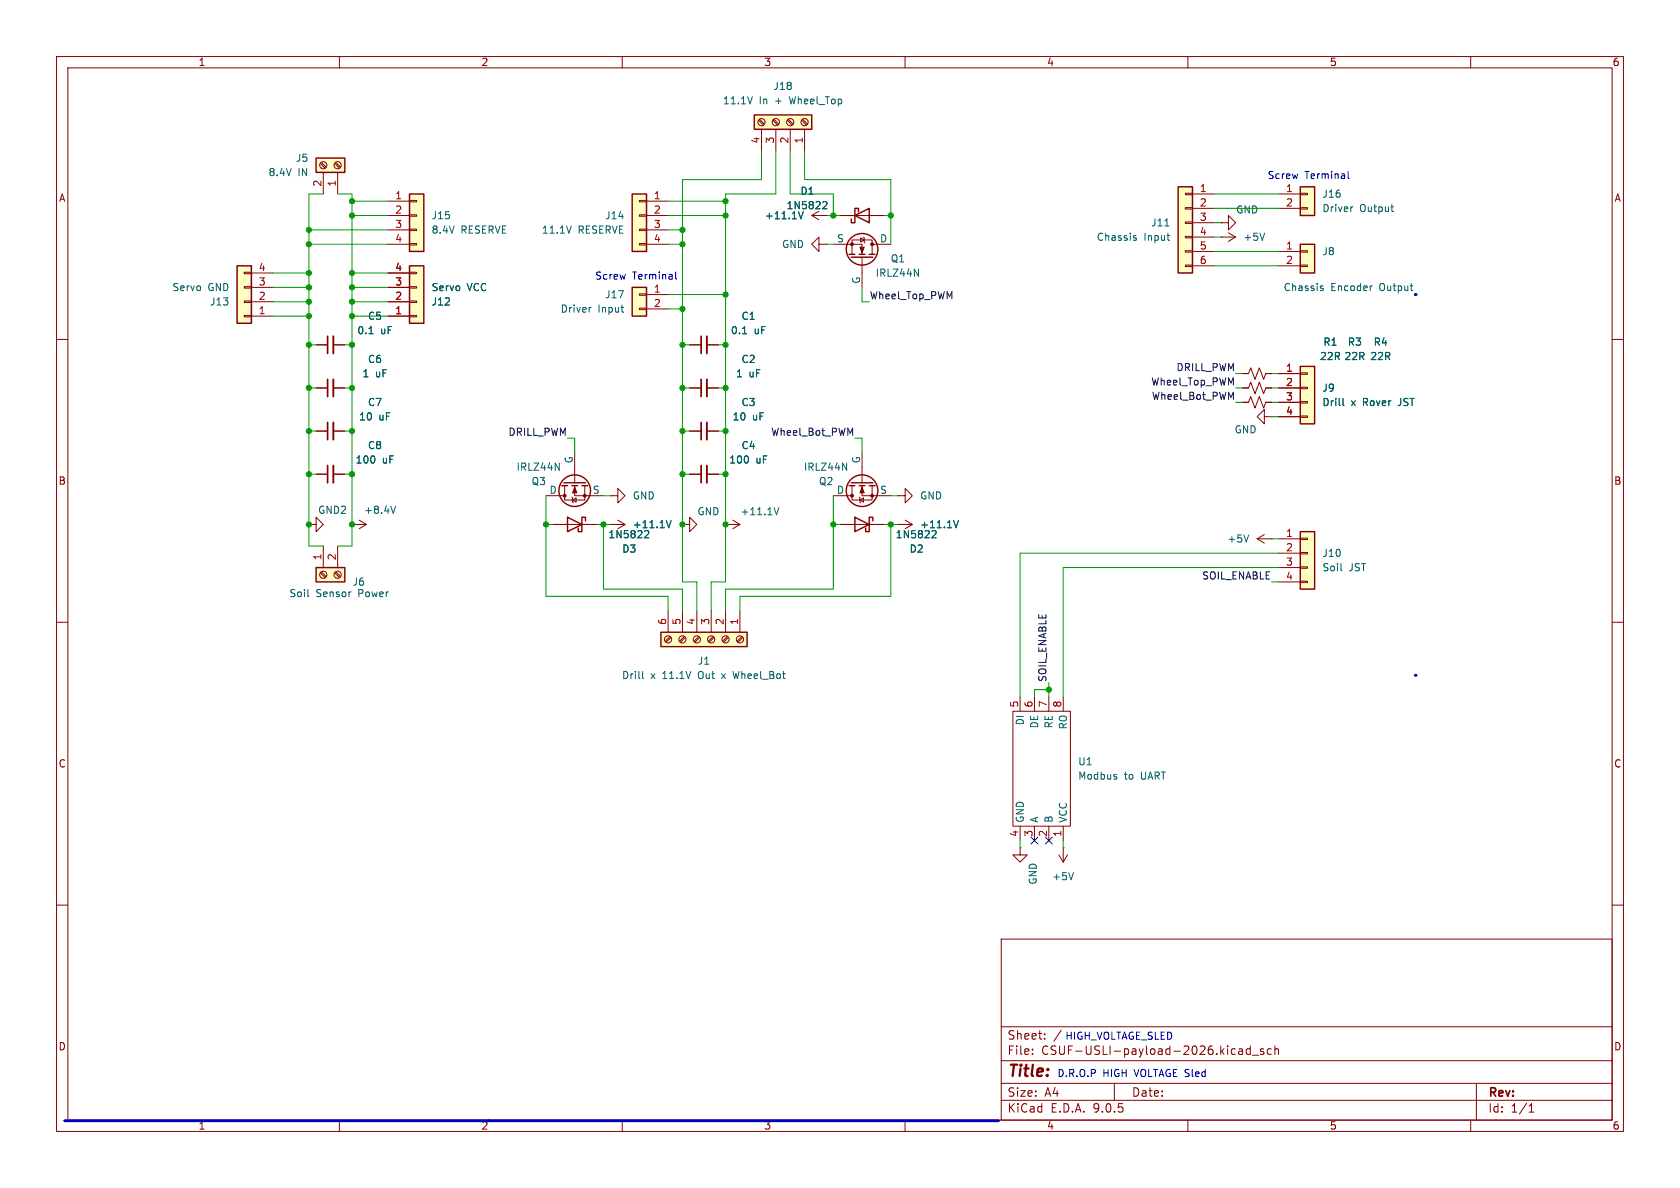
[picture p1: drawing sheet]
<svg xmlns="http://www.w3.org/2000/svg" width="297mm" height="210mm" viewBox="0 0 297 210" stroke-linecap="round" stroke-linejoin="round" font-family="sans-serif">
<g fill="none" stroke="#840000" stroke-width=".18">
<path d="M10 10h277v190h-277zM12 12h273v186h-273zM60 10v2M110 10v2M160 10v2M210 10v2M260 10v2M10 60h2M219.7 66h1l.4-1 .8 2.1 .7-2.1 .8 2.1 .4-1.1h1M285 60h2M10 110h2M285 110h2"/>
<path d="M10 160h2M177 166h108v32h-108zM285 160h2M60 198v2M110 198v2M160 198v2M177 194.5h108M177 191.5h108M177 187.5h108M177 181.5h108M182.5 186.3v.1M182.5 185.5v.1"/>
<path d="M184.7 183.6v.1M184.7 182.8v.1M187.6 182.1l-1.3 2M197 191.5v3M210 198v2M219 185.5h.6l.1 .9M219.7 185.8h-.5a.29 .29 0 0 0-.2 .3 .29 .29 0 0 0 .2 .3l.5-.1M221 185.5l-.4-.1-.3 .3v.4l.2 .2h.5M221 184.9v1.5M221.4 186.5h1.1M223.4 185.5l-.4-.1-.2 .2 .1 .2 .5 .2v.3h-.6M224.7 185.5l-.4-.1-.3 .3v.4l.2 .2h.5"/>
<path d="M225.4 185.5l.2-.1 .4 .1v.9M225.4 184.9v1.5M260 198v2M261 191.5v6.5M270.3 196.6h.9M270.3 195.5l.4-.4v1.5"/>
</g>
<path d="M111.8 50.8h2.5v5.1h-2.5z" fill="#ffffc2"/>
<path d="M111.8 50.8h2.5v5.1h-2.5z" fill="none" stroke="#840000" stroke-width=".25"/>
<path d="M113 51.9h1.3v.3h-1.3zM113 54.5h1.3v.2h-1.3zM114.3 52.1h3.8M114.3 54.6h3.8" fill="none" stroke="#840000" stroke-width=".18"/>
<path d="M104.5 54.3l-.2 .1M109.8 54.3h.5M110.1 55.2h.2" fill="none" stroke="#006464" stroke-width=".18"/>
<path d="M111.8 34.3h2.5v10.2h-2.5z" fill="#ffffc2"/>
<path d="M111.8 34.3h2.5v10.2h-2.5z" fill="none" stroke="#840000" stroke-width=".25"/>
<g fill="none" stroke="#840000" stroke-width=".18">
<path d="M113 35.4h1.3v.3h-1.3zM113 38h1.3v.2h-1.3zM114.3 35.6h3.8M114.3 38.1h3.8M113 40.5h1.3v.3h-1.3zM113 43.1h1.3v.2h-1.3zM114.3 40.6h3.8M114.3 43.2h3.8M219.7 71.1h1l.4-1 .8 2 .7-2 .8 2 .4-1h1M223.5 73.7v-1.3l-1.3 1.3 1.3 1.2v-1.2h1.3M224.8 73.7h.1M107.9 87.6h1.3v-1.2l1.3 1.2-1.3 1.3v-1.3"/>
<path d="M107.9 87.6h.1"/>
</g>
<path d="M101 39.9l-.4 1.3" fill="none" stroke="#006464" stroke-width=".18"/>
<path d="M208.3 33h2.5v15.3h-2.5z" fill="#ffffc2"/>
<path d="M208.3 33h2.5v15.3h-2.5z" fill="none" stroke="#840000" stroke-width=".25"/>
<path d="M209.5 34.2h1.3v.2h-1.3zM209.5 36.7h1.3v.3h-1.3zM209.5 39.2h1.3v.3h-1.3zM210.8 34.3h3.8M210.8 36.8h3.8M210.8 39.4h3.8M209.5 41.8h1.3v.2h-1.3zM209.5 44.3h1.3v.3h-1.3zM209.5 46.9h1.3v.2h-1.3zM210.8 41.9h3.8M210.8 44.5h3.8M210.8 47h3.8" fill="none" stroke="#840000" stroke-width=".18"/>
<path d="M205.9 39.9h.8M200.5 42.1h.4v.2l-.2 .2h-.2M200.5 41.6l.4 .1M206.3 41.6h.5M206.7 42.5h.1" fill="none" stroke="#006464" stroke-width=".18"/>
<path d="M41.9 47h2.5v10.2h-2.5z" fill="#ffffc2"/>
<path d="M41.9 47h2.5v10.2h-2.5z" fill="none" stroke="#840000" stroke-width=".25"/>
<path d="M43.2 55.8h1.2v.2h-1.2zM43.2 53.2h1.2v.3h-1.2zM43.2 50.7h1.2v.2h-1.2zM43.2 48.1h1.2v.3h-1.2zM44.4 55.9h3.9M44.4 53.3h3.9M44.4 50.8h3.9M44.4 48.3h3.9" fill="none" stroke="#840000" stroke-width=".18"/>
<path d="M133.3 20.3h10.2v2.6h-10.2z" fill="#ffffc2"/>
<g fill="none" stroke="#840000" stroke-width=".25">
<path d="M133.3 20.3h10.2v2.6h-10.2zM150.1 45h1M150.5 45.5h3.8M151.9 45h1M153.7 45h1M99.3 85.9h1M99.7 85.3h3.8M100.3 91.4l2.6 1.3-2.6 1.3zM101.1 85.9h1M102.9 85.9h1M103.5 92.1v-.7h-.6v2.6h-.7v-.7M150.1 85.9h1"/>
<path d="M150.5 85.3h3.8M151.1 91.4l2.6 1.3-2.6 1.3zM151.9 85.9h1M153.7 85.9h1M154.3 92.1v-.7h-.6v2.6h-.7v-.7"/>
<circle cx="152.4" cy="44.1" r="2.79"/>
<circle cx="101.6" cy="86.7" r="2.79"/>
<circle cx="152.4" cy="86.7" r="2.79"/>
</g>
<g fill="none" stroke="#840000" stroke-width=".18">
<path d="M134.1 21.3l.9 .8M134.3 21.1l.8 .8M134.6 22.9v3.8M136.7 21.3l.8 .8M136.8 21.1l.9 .8M137.2 22.9v3.8M139.2 21.3l.8 .8M139.4 21.1l.8 .8M139.7 22.9v3.8M141.7 21.3l.9 .8M141.9 21.1l.8 .8M142.2 22.9v3.8"/>
<path d="M144.8 43.2v-1.3l-1.3 1.3 1.3 1.3v-1.3h1.2M146 43.2h.1M147.3 43.2h5.1v1.8M150.6 45v-2.6h3.6v2.6M152.1 42l.7 .4-.7 .4zM152.4 45.5v5.3M152.7 41.9l.1 .1v.8l.1 .1M154.2 43.2h3.3M96.5 87.6h3.3M97.8 92.7h7.6M99.8 85.9v2.5h3.6v-2.5M101.1 87.9l.1 .1v.8l.1 .1"/>
<path d="M101.2 88.4l.7-.4v.8zM101.6 85.9v1.7h5.1M101.6 80v5.3M128.3 92.7h.1M128.3 92.7h2.5M129.5 91.9l1.3 .8M130.8 92.7l-1.3 .8M147.3 87.6h3.3M148.6 92.7h7.6M150.6 85.9v2.5h3.6v-2.5M151.9 87.9l.1 .1v.8l.1 .1M152 88.4l.7-.4v.8z"/>
<path d="M152.4 85.9v1.7h5.1M152.4 80v5.3M158.7 87.6h1.3v-1.2l1.3 1.2-1.3 1.3v-1.3M158.7 87.6h.1"/>
<circle cx="134.6" cy="21.6" r=".63"/>
<circle cx="137.2" cy="21.6" r=".63"/>
<circle cx="139.7" cy="21.6" r=".63"/>
<circle cx="142.2" cy="21.6" r=".63"/>
</g>
<path d="M133 17.1l-.4 1.3M161.7 47.6l.7 1.2v-1.2M98.2 81.9l.7 1.2v-1.2M114.7 94.2l-.8 .9h.8M136.8 89.7l.5 1.3 .4-1.3M149 81.9l.7 1.2v-1.2M165.5 94.2l-.8 .9h.8" fill="none" stroke="#006464" stroke-width=".18"/>
<g fill="#840000" stroke="#840000" stroke-width=".18">
<path d="M152.4 86.1l.4 1h-.8z"/>
<path d="M101.6 86.1l.4 1h-.8z"/>
<path d="M152 43.7h.8l-.4 1z"/>
<circle cx="150.6" cy="87.6" r=".25"/>
<circle cx="154.2" cy="87.6" r=".25"/>
<circle cx="99.8" cy="87.6" r=".25"/>
<circle cx="103.4" cy="87.6" r=".25"/>
<circle cx="154.2" cy="43.2" r=".25"/>
<circle cx="150.6" cy="43.2" r=".25"/>
</g>
<path d="M116.8 111.8h15.3v2.5h-15.3z" fill="#ffffc2"/>
<path d="M116.8 111.8h15.3v2.5h-15.3z" fill="none" stroke="#840000" stroke-width=".25"/>
<g fill="none" stroke="#840000" stroke-width=".18">
<path d="M118.1 108v3.8M118.4 112.5l-.8 .9M118.6 112.7l-.8 .8M120.6 108v3.8M121 112.5l-.9 .9M121.2 112.7l-.9 .8M123.2 108v3.8M123.5 112.5l-.8 .9M123.7 112.7l-.8 .8M125.7 108v3.8M126.1 112.5l-.9 .9M126.2 112.7l-.8 .8"/>
<path d="M128.3 108v3.8M128.6 112.5l-.8 .9M128.8 112.7l-.9 .8M130.8 108v3.8M131.1 112.5l-.8 .9M131.3 112.7l-.8 .8M180.3 149.9v1.2h1.3l-1.3 1.3-1.2-1.3h1.2M180.3 149.9h.1"/>
<circle cx="118.1" cy="113" r=".63"/>
<circle cx="120.6" cy="113" r=".63"/>
<circle cx="123.2" cy="113" r=".63"/>
<circle cx="125.7" cy="113" r=".63"/>
<circle cx="128.3" cy="113" r=".63"/>
<circle cx="130.8" cy="113" r=".63"/>
</g>
<path d="M113.6 118.7v1.1l.2 .2M129.6 118.7l.3 1.3" fill="none" stroke="#006464" stroke-width=".18"/>
<path d="M229.9 94h2.5v10.1h-2.5z" fill="#ffffc2"/>
<path d="M229.9 94h2.5v10.1h-2.5z" fill="none" stroke="#840000" stroke-width=".25"/>
<path d="M226.1 95.3h3.8M226.1 97.8h3.8M229.9 95.1h1.2v.3h-1.2zM229.9 97.7h1.2v.2h-1.2zM226.1 100.3h3.8M226.1 102.9h3.8M229.9 100.2h1.2v.3h-1.2zM229.9 102.7h1.2v.3h-1.2z" fill="none" stroke="#840000" stroke-width=".18"/>
<path d="M237.1 100.8l.1 .1" fill="none" stroke="#006464" stroke-width=".18"/>
<path d="M72.4 47h2.5v10.2h-2.5z" fill="#ffffc2"/>
<path d="M151.1 38.1l2.6-1.3v2.6zM151.8 37.5v-.7h-.7v2.6h-.6v-.7M72.4 47h2.5v10.2h-2.5z" fill="none" stroke="#840000" stroke-width=".25"/>
<g fill="none" stroke="#840000" stroke-width=".18">
<path d="M143.5 38.1l1.3 .8M143.5 38.1h2.5M144.8 37.3l-1.3 .8M146 38.1h.1M148.6 38.1h7.6M68.6 55.9h3.8M68.6 53.3h3.8M68.6 50.8h3.8M68.6 48.3h3.8M72.4 55.8h1.3v.2h-1.3zM72.4 53.2h1.3v.3h-1.3zM72.4 50.7h1.3v.2h-1.3z"/>
<path d="M72.4 48.1h1.3v.3h-1.3z"/>
</g>
<path d="M141.2 37.4l.4 1.3 .4-1.3M145.7 35.6l.4 .1 .1 .3-.8 .9h.8" fill="none" stroke="#006464" stroke-width=".18"/>
<path d="M72.4 34.3h2.5v10.2h-2.5z" fill="#ffffc2"/>
<path d="M72.4 34.3h2.5v10.2h-2.5z" fill="none" stroke="#840000" stroke-width=".25"/>
<path d="M68.6 35.6h3.8M68.6 38.1h3.8M72.4 35.4h1.3v.3h-1.3zM72.4 38h1.3v.2h-1.3zM68.6 40.6h3.8M68.6 43.2h3.8M72.4 40.5h1.3v.3h-1.3zM72.4 43.1h1.3v.2h-1.3z" fill="none" stroke="#840000" stroke-width=".18"/>
<path d="M55.9 27.9h5.1v2.6h-5.1z" fill="#ffffc2"/>
<path d="M55.9 27.9h5.1v2.6h-5.1z" fill="none" stroke="#840000" stroke-width=".25"/>
<g fill="none" stroke="#840000" stroke-width=".18">
<path d="M56.6 28.9l.9 .8M56.8 28.7l.9 .9M57.1 30.5v3.8M59.2 28.9l.8 .8M59.4 28.7l.8 .9M59.7 30.5v3.8M215.9 41.9h.1M215.9 41.9h2.5M217.2 41.1l1.2 .8M218.4 41.9l-1.2 .8M222.2 95.3l1.3 .7M222.2 95.3h2.6"/>
<path d="M223.5 94.5l-1.3 .8M224.8 95.3h.1M179.1 125.7h10.1v20.4h-10.1zM180.3 123.2v2.5M182.9 123.2v2.5M185.4 123.2v2.5M188 123.2v2.5M180.3 146.1v2.5M182.9 146.1v2.5M185.4 146.1v2.5M188 146.1v2.5"/>
<circle cx="57.1" cy="29.2" r=".63"/>
<circle cx="59.7" cy="29.2" r=".63"/>
</g>
<path d="M223.6 41.2l-.5 1.3M220.7 94.6l-.4 1.2M197.3 137.3l.1 .2-.1 .2M197.3 136.9l.1 .1" fill="none" stroke="#006464" stroke-width=".18"/>
<path d="M229.9 33h2.5v5.1h-2.5z" fill="#ffffc2"/>
<path d="M229.9 33h2.5v5.1h-2.5z" fill="none" stroke="#840000" stroke-width=".25"/>
<path d="M226.1 34.3h3.8M226.1 36.8h3.8M229.9 34.2h1.2v.2h-1.2zM229.9 36.7h1.2v.3h-1.2z" fill="none" stroke="#840000" stroke-width=".18"/>
<path d="M239.2 36.6h-.3M245.9 36.6h.5M246.2 37.4h.2" fill="none" stroke="#006464" stroke-width=".18"/>
<path d="M229.9 43.2h2.5v5.1h-2.5z" fill="#ffffc2"/>
<path d="M229.9 43.2h2.5v5.1h-2.5z" fill="none" stroke="#840000" stroke-width=".25"/>
<path d="M215.9 39.4h1.3v-1.3l1.2 1.3-1.2 1.2v-1.2M215.9 39.4h.1M226.1 44.5h3.8M226.1 47h3.8M229.9 44.3h1.2v.3h-1.2zM229.9 46.9h1.2v.2h-1.2z" fill="none" stroke="#840000" stroke-width=".18"/>
<path d="M233.6 51h.3v.2l-.1 .2h-.3M233.6 50.5l.3 .1M242.6 50.5l-.2 .1" fill="none" stroke="#006464" stroke-width=".18"/>
<path d="M229.9 64.8h2.5v10.1h-2.5z" fill="#ffffc2"/>
<path d="M229.9 64.8h2.5v10.1h-2.5z" fill="none" stroke="#840000" stroke-width=".25"/>
<g fill="none" stroke="#840000" stroke-width=".18">
<path d="M55.9 61h2M55.9 76.2h2M58.9 61h2.1M58.9 76.2h2.1M219.7 68.6h1l.4-1 .8 2 .7-2 .8 2 .4-1h1M226.1 66h3.8M226.1 68.6h3.8M226.1 71.1h3.8M226.1 73.7h3.8M229.9 65.9h1.2v.3h-1.2zM229.9 68.5h1.2v.2h-1.2zM229.9 71h1.2v.2h-1.2z"/>
<path d="M229.9 73.5h1.2v.3h-1.2zM54.6 92.7h1.3v-1.3l1.2 1.3-1.2 1.3v-1.3M54.6 92.7h.1M55.9 83.8h2M58.9 83.8h2.1M62.2 92.7h.1M62.2 92.7h2.6M63.5 91.9l1.3 .8M64.8 92.7l-1.3 .8"/>
</g>
<path d="M65.2 59h.8M237.4 70.4v1.1l.2 .2M69.9 89.5l-.4 1.2" fill="none" stroke="#006464" stroke-width=".18"/>
<path d="M57.9 59.4v3.1M57.9 74.7v3M57.9 82.3v3" fill="none" stroke="#840000" stroke-width=".3"/>
<path d="M58.9 59.4v3.1M58.9 74.7v3M58.9 82.3v3" fill="none" stroke="#840000" stroke-width=".33"/>
<path d="M55.9 100.3h5.1v2.6h-5.1z" fill="#ffffc2"/>
<path d="M55.9 100.3h5.1v2.6h-5.1z" fill="none" stroke="#840000" stroke-width=".25"/>
<g fill="none" stroke="#840000" stroke-width=".18">
<path d="M55.9 68.6h2M58.9 68.6h2.1M121.9 68.6h2.1M121.9 61h2.1M121.9 76.2h2.1M125 68.6h2M125 61h2M125 76.2h2M57.1 96.5v3.8M59.7 96.5v3.8M107.9 92.7h.1M107.9 92.7h2.6"/>
<path d="M109.2 91.9l1.3 .8M110.5 92.7l-1.3 .8M120.6 92.7h1.3v-1.3l1.3 1.3-1.3 1.3v-1.3M120.6 92.7h.1M121.9 83.8h2.1M125 83.8h2M158.7 92.7h.1M158.7 92.7h2.6M160 91.9l1.3 .8M161.3 92.7l-1.3 .8M56.6 101.2l.9 .9M56.8 101.1l.9 .8"/>
<path d="M59.2 101.2l.8 .9M59.4 101.1l.8 .8M187.2 151.1l.8 1.3M188 149.9h.1M188 149.9v2.5M188.7 151.1l-.7 1.3"/>
<circle cx="57.1" cy="101.6" r=".63"/>
<circle cx="59.7" cy="101.6" r=".63"/>
</g>
<path d="M131.3 59h.7M117.8 92l.4 1.3 .4-1.3M168.6 92l.4 1.3 .4-1.3M54.5 105.4l.1 .1M189.8 154.2l-.4 1.3" fill="none" stroke="#006464" stroke-width=".18"/>
<path d="M124 59.4v3.1M57.9 67.1v3M124 67.1v3M124 74.7v3M124 82.3v3" fill="none" stroke="#840000" stroke-width=".3"/>
<path d="M125 59.4v3.1M58.9 67.1v3M125 67.1v3M125 74.7v3M125 82.3v3" fill="none" stroke="#840000" stroke-width=".33"/>
<path d="M150.3 76.6l.4-.9v1.3M217.6 70.2l.4-.9v1.3" fill="none" stroke="#0f0f0f" stroke-width=".18"/>
<g fill="#0000c2">
<circle cx="250.2" cy="119.4" r=".25"/>
<circle cx="250.2" cy="52.1" r=".25"/>
</g>
<path d="M11.4 198.1h165.1" fill="none" stroke="#0000c2" stroke-width=".5"/>
<g fill="none" stroke="#009600" stroke-width=".18">
<path d="M57.1 34.3h-2.5v62.2h2.5M59.7 34.3h2.5v62.2h-2.5M62.2 35.6h6.4M62.2 38.1h6.4M118.1 35.6h10.2M118.1 38.1h10.2M134.6 26.7v5.1h-14v71.1h2.6v5.1M137.2 26.7v7.6h-8.9v68.6h-2.6v5.1M139.7 26.7v7.6h7.6v3.8M142.2 26.7v5.1h15.3v11.4M146 38.1h2.6M156.2 38.1h1.3"/>
<path d="M214.6 39.4h1.3M214.6 36.8h11.5M214.6 34.3h11.5M48.3 53.3h6.3M48.3 48.3h6.3M48.3 50.8h6.3M48.3 55.9h6.3M54.6 43.2h14M54.6 40.6h14M62.2 53.3h6.4M62.2 48.3h6.4M62.2 50.8h6.4"/>
<path d="M62.2 55.9h6.4M118.1 43.2h2.5M118.1 40.6h2.5M118.1 54.6h2.5M118.1 52.1h10.2M146 43.2h1.3M152.4 50.8v2.5h1.3M214.6 47h11.5M214.6 44.5h11.5M214.6 41.9h1.3M54.6 68.6h1.3M54.6 61h1.3"/>
<path d="M54.6 76.2h1.3M61 68.6h1.2M61 61h1.2M61 76.2h1.2M100.3 77.5h1.3v2.5M120.6 68.6h1.3M120.6 61h1.3M120.6 76.2h1.3M127 68.6h1.3M127 61h1.3M127 76.2h1.3M151.1 77.5h1.3v2.5"/>
<path d="M218.4 66h1.3M218.4 71.1h1.3M218.4 68.6h1.3M224.8 66h1.3M224.8 71.1h1.3M224.8 68.6h1.3M224.8 73.7h1.3M54.6 83.8h1.3M61 83.8h1.2M96.5 87.6v17.8h21.6v2.6M96.5 92.7h1.3M105.4 92.7h2.5"/>
<path d="M106.7 92.7v11.4h13.9v3.9M106.7 87.6h1.2M120.6 83.8h1.3M127 83.8h1.3M147.3 92.7h1.3M147.3 87.6v16.5h-19v3.9M156.2 92.7h2.5M157.5 87.6h1.2M157.5 92.7v12.7h-26.7v2.6M224.8 95.3h1.3M226.1 97.8h-45.8v25.4M224.8 102.9h1.3"/>
<path d="M226.1 100.3h-38.1v22.9M185.4 120.7v2.5M185.4 121.9h-2.5v1.3M180.3 148.6v1.3M188 148.6v1.3"/>
</g>
<path d="M182.3 148l1.2 1.2M183.5 148l-1.2 1.2M184.8 148l1.2 1.2M186 148l-1.2 1.2" fill="none" stroke="#000084" stroke-width=".18"/>
<path d="M238.3 30.3v1.1l.2 .2M119.4 48.1v1.1l.2 .2" fill="none" stroke="#0000c2" stroke-width=".18"/>
<path d="M141.2 37.4l.4 1.3 .4-1.3M145.7 35.6l.4 .1 .1 .3-.8 .9h.8M65.2 59h.8M131.3 59h.7M237.4 70.4v1.1l.2 .2M114.7 94.2l-.8 .9h.8M117.8 92l.4 1.3 .4-1.3M165.5 94.2l-.8 .9h.8M168.6 92l.4 1.3 .4-1.3" fill="none" stroke="#006464" stroke-width=".18"/>
<g fill="none" stroke="#840000" stroke-width=".18">
<path d="M146 38.1h.1M148.6 38.1h2.5M153.7 38.1h2.5M68.6 55.9h3.8M68.6 53.3h3.8M68.6 50.8h3.8M68.6 48.3h3.8M55.9 68.6h2M55.9 61h2M55.9 76.2h2M58.9 68.6h2.1M58.9 61h2.1"/>
<path d="M58.9 76.2h2.1M121.9 68.6h2.1M121.9 61h2.1M121.9 76.2h2.1M125 68.6h2M125 61h2M125 76.2h2M219.7 66h1M219.7 68.6h1M219.7 71.1h1M223.8 66h1M223.8 68.6h1"/>
<path d="M223.8 71.1h1M226.1 66h3.8M226.1 68.6h3.8M226.1 71.1h3.8M226.1 73.7h3.8M55.9 83.8h2M58.9 83.8h2.1M97.8 92.7h2.5M102.9 92.7h2.5M107.9 92.7h.1M121.9 83.8h2.1M125 83.8h2"/>
<path d="M148.6 92.7h2.5M153.7 92.7h2.5M158.7 92.7h.1"/>
</g>
<g fill="#009600" stroke="#009600" stroke-width=".18">
<circle cx="120.6" cy="40.6" r=".46"/>
<circle cx="128.3" cy="38.1" r=".46"/>
<circle cx="120.6" cy="43.2" r=".46"/>
<circle cx="147.3" cy="38.1" r=".46"/>
<circle cx="157.5" cy="38.1" r=".46"/>
<circle cx="128.3" cy="35.6" r=".46"/>
<circle cx="120.6" cy="92.7" r=".46"/>
<circle cx="120.6" cy="83.8" r=".46"/>
<circle cx="96.5" cy="92.7" r=".46"/>
<circle cx="185.4" cy="121.9" r=".46"/>
<circle cx="62.2" cy="48.3" r=".46"/>
<circle cx="54.6" cy="43.2" r=".46"/>
<circle cx="54.6" cy="40.6" r=".46"/>
<circle cx="54.6" cy="48.3" r=".46"/>
<circle cx="54.6" cy="50.8" r=".46"/>
<circle cx="62.2" cy="38.1" r=".46"/>
<circle cx="62.2" cy="35.6" r=".46"/>
<circle cx="62.2" cy="50.8" r=".46"/>
<circle cx="54.6" cy="53.3" r=".46"/>
<circle cx="62.2" cy="53.3" r=".46"/>
<circle cx="62.2" cy="83.8" r=".46"/>
<circle cx="62.2" cy="76.2" r=".46"/>
<circle cx="54.6" cy="83.8" r=".46"/>
<circle cx="62.2" cy="68.6" r=".46"/>
<circle cx="54.6" cy="68.6" r=".46"/>
<circle cx="54.6" cy="92.7" r=".46"/>
<circle cx="62.2" cy="92.7" r=".46"/>
<circle cx="54.6" cy="76.2" r=".46"/>
<circle cx="62.2" cy="55.9" r=".46"/>
<circle cx="54.6" cy="55.9" r=".46"/>
<circle cx="54.6" cy="61" r=".46"/>
<circle cx="62.2" cy="61" r=".46"/>
<circle cx="120.6" cy="68.6" r=".46"/>
<circle cx="128.3" cy="68.6" r=".46"/>
<circle cx="120.6" cy="61" r=".46"/>
<circle cx="128.3" cy="52.1" r=".46"/>
<circle cx="120.6" cy="54.6" r=".46"/>
<circle cx="128.3" cy="61" r=".46"/>
<circle cx="147.3" cy="92.7" r=".46"/>
<circle cx="157.5" cy="92.7" r=".46"/>
<circle cx="128.3" cy="76.2" r=".46"/>
<circle cx="120.6" cy="76.2" r=".46"/>
<circle cx="128.3" cy="92.7" r=".46"/>
<circle cx="106.7" cy="92.7" r=".46"/>
<circle cx="128.3" cy="83.8" r=".46"/>
</g>
<text font-size="2.8" fill="#840000" x="178" y="190.9">Title:</text>
<g font-size="2.1" fill="#840000">
<text x="178" y="184">Sheet:</text>
<text x="178" y="186.7">File:</text>
<text x="184.1" y="186.7">CSUF-USLI-payload-2026.kicad_sch</text>
<text x="178" y="196.9">KiCad</text>
<text x="178" y="194.1">Size:</text>
<text x="184.7" y="194.1">A4</text>
<text x="185.7" y="196.9">E.D.A.</text>
<text x="193.3" y="196.9">9.0.5</text>
<text x="200" y="194.1">Date:</text>
<text x="263" y="194.3">Rev:</text>
<text x="263" y="196.9">Id:</text>
<text x="267.1" y="196.9">1/1</text>
</g>
<g font-size="1.8" fill="#840000">
<text x="35" y="11.9">1</text>
<text x="85" y="11.9">2</text>
<text x="135" y="11.9">3</text>
<text x="185" y="11.9">4</text>
<text x="235" y="11.9">5</text>
<text x="285" y="11.9">6</text>
<text x="10.3" y="35.9">A</text>
<text x="285.3" y="35.9">A</text>
<text x="10.3" y="85.9">B</text>
<text x="285.3" y="85.9">B</text>
<text x="10.3" y="135.9">C</text>
<text x="285.3" y="135.9">C</text>
<text x="10.3" y="185.9">D</text>
<text x="285.3" y="185.9">D</text>
<text x="35" y="199.9">1</text>
<text x="85" y="199.9">2</text>
<text x="135" y="199.9">3</text>
<text x="185" y="199.9">4</text>
<text x="235" y="199.9">5</text>
<text x="285" y="199.9">6</text>
</g>
<g font-size="1.8" fill="#006464">
<text x="136.6" y="16.1">J18</text>
<text x="127.7" y="18.6">11.1V</text>
<text x="134.2" y="18.6">In</text>
<text x="137.1" y="18.6">+</text>
<text x="139.9" y="18.6">Wheel_Top</text>
<text x="52.2" y="28.8">J5</text>
<text x="47.4" y="31.3">8.4V</text>
<text x="52.7" y="31.3">IN</text>
<text x="141.4" y="34.6">D1</text>
<text x="233.7" y="35.2">J16</text>
<text x="76.2" y="41.5">8.4V</text>
<text x="76.2" y="39">J15</text>
<text x="81.5" y="41.5">RESERVE</text>
<text x="95.7" y="41.5">11.1V</text>
<text x="102.2" y="41.5">RESERVE</text>
<text x="106.9" y="39">J14</text>
<text x="135.1" y="39">+11.1V</text>
<text x="139" y="37.2">1N5822</text>
<text x="203.4" y="40.2">J11</text>
<text x="218.4" y="37.9">GND</text>
<text x="233.7" y="37.7">Driver</text>
<text x="240.4" y="37.7">Output</text>
<text x="138.2" y="44">GND</text>
<text x="147.9" y="42.9">S</text>
<text x="155.5" y="42.9">D</text>
<text x="157.4" y="46.6">Q1</text>
<text x="193.8" y="42.8">Chassis</text>
<text x="202.2" y="42.8">Input</text>
<text x="219.7" y="42.8">+5V</text>
<text x="233.7" y="45.3">J8</text>
<text x="30.4" y="51.7">Servo</text>
<text x="36.8" y="51.7">GND</text>
<text x="76.2" y="51.7">Servo</text>
<text x="82.6" y="51.7">VCC</text>
<text x="106.9" y="52.9">J17</text>
<text x="152.1" y="50.3" transform="rotate(-90 152.1 50.3)">G</text>
<text x="154.7" y="49.1">IRLZ44N</text>
<text x="226.8" y="51.7">Chassis</text>
<text x="235.3" y="51.7">Encoder</text>
<text x="244" y="51.7">Output</text>
<text x="37" y="54.2">J13</text>
<text x="63.1" y="59.3">0.1</text>
<text x="65" y="56.7">C5</text>
<text x="67.3" y="59.3">uF</text>
<text x="76.2" y="54.2">J12</text>
<text x="99" y="55.5">Driver</text>
<text x="105.7" y="55.5">Input</text>
<text x="129.1" y="59.3">0.1</text>
<text x="131" y="56.7">C1</text>
<text x="133.3" y="59.3">uF</text>
<text x="65" y="64.4">C6</text>
<text x="131" y="64.4">C2</text>
<text x="233.3" y="63.9">22R 22R</text>
<text x="233.9" y="61.3">R1</text>
<text x="238.2" y="61.3">R3</text>
<text x="242.1" y="63.9">22R</text>
<text x="242.8" y="61.3">R4</text>
<text x="64" y="66.9">1</text>
<text x="65" y="72">C7</text>
<text x="66.4" y="66.9">uF</text>
<text x="130" y="66.9">1</text>
<text x="131" y="72">C3</text>
<text x="132.4" y="66.9">uF</text>
<text x="233.7" y="69.4">J9</text>
<text x="233.7" y="72">Drill</text>
<text x="238.9" y="72">x</text>
<text x="241.1" y="72">Rover</text>
<text x="247.5" y="72">JST</text>
<text x="63.4" y="74.5">10</text>
<text x="67" y="74.5">uF</text>
<text x="129.4" y="74.5">10</text>
<text x="133" y="74.5">uF</text>
<text x="218.2" y="76.8">GND</text>
<text x="62.8" y="82.1">100</text>
<text x="65" y="79.6">C8</text>
<text x="67.6" y="82.1">uF</text>
<text x="91.2" y="83.4">IRLZ44N</text>
<text x="101.3" y="82" transform="rotate(-90 101.3 82)">G</text>
<text x="128.8" y="82.1">100</text>
<text x="131" y="79.6">C4</text>
<text x="133.6" y="82.1">uF</text>
<text x="142" y="83.4">IRLZ44N</text>
<text x="152.1" y="82" transform="rotate(-90 152.1 82)">G</text>
<text x="93.9" y="86">Q3</text>
<text x="97.1" y="87.4">D</text>
<text x="104.7" y="87.4">S</text>
<text x="111.8" y="88.5">GND</text>
<text x="144.7" y="86">Q2</text>
<text x="147.9" y="87.4">D</text>
<text x="155.5" y="87.4">S</text>
<text x="162.6" y="88.5">GND</text>
<text x="56.1" y="91">GND2</text>
<text x="64.3" y="91">+8.4V</text>
<text x="107.5" y="95.4">1N5822</text>
<text x="111.8" y="93.6">+11.1V</text>
<text x="123.2" y="91.3">GND</text>
<text x="130.8" y="91.3">+11.1V</text>
<text x="158.3" y="95.4">1N5822</text>
<text x="162.6" y="93.6">+11.1V</text>
<text x="109.9" y="97.9">D3</text>
<text x="160.7" y="97.9">D2</text>
<text x="216.9" y="96.1">+5V</text>
<text x="233.7" y="98.7">J10</text>
<text x="233.7" y="101.2">Soil</text>
<text x="238.5" y="101.2">JST</text>
<text x="51.1" y="105.8">Soil</text>
<text x="55.9" y="105.8">Sensor</text>
<text x="62.2" y="103.7">J6</text>
<text x="63.4" y="105.8">Power</text>
<text x="123.3" y="117.7">J1</text>
<text x="109.9" y="120.2">Drill</text>
<text x="115" y="120.2">x</text>
<text x="117.2" y="120.2">11.1V</text>
<text x="123.7" y="120.2">Out</text>
<text x="128.1" y="120.2">x</text>
<text x="130.3" y="120.2">Wheel_Bot</text>
<text x="181.2" y="128.3" transform="rotate(-90 181.2 128.3)">DI</text>
<text x="183.7" y="128.9" transform="rotate(-90 183.7 128.9)">DE</text>
<text x="186.3" y="128.9" transform="rotate(-90 186.3 128.9)">RE</text>
<text x="188.8" y="129" transform="rotate(-90 188.8 129)">RO</text>
<text x="190.5" y="135.5">U1</text>
<text x="190.5" y="138">Modbus</text>
<text x="198.8" y="138">to</text>
<text x="201.8" y="138">UART</text>
<text x="181.2" y="145.5" transform="rotate(-90 181.2 145.5)">GND</text>
<text x="183.7" y="145.5" transform="rotate(-90 183.7 145.5)">A</text>
<text x="186.3" y="145.5" transform="rotate(-90 186.3 145.5)">B</text>
<text x="188.8" y="145.5" transform="rotate(-90 188.8 145.5)">VCC</text>
<text x="185.9" y="155.8">+5V</text>
<text x="183.5" y="156.5" transform="rotate(-90 183.5 156.5)">GND</text>
</g>
<g font-size="1.8" fill="#a90000">
<text x="134.4" y="25.5" transform="rotate(-90 134.4 25.5)">4</text>
<text x="136.9" y="25.5" transform="rotate(-90 136.9 25.5)">3</text>
<text x="139.4" y="25.5" transform="rotate(-90 139.4 25.5)">2</text>
<text x="142" y="25.5" transform="rotate(-90 142 25.5)">1</text>
<text x="56.9" y="33.1" transform="rotate(-90 56.9 33.1)">2</text>
<text x="59.4" y="33.1" transform="rotate(-90 59.4 33.1)">1</text>
<text x="69.8" y="35.3">1</text>
<text x="115.5" y="35.3">1</text>
<text x="212" y="34">1</text>
<text x="227.3" y="34">1</text>
<text x="69.8" y="37.8">2</text>
<text x="69.8" y="40.4">3</text>
<text x="115.5" y="37.8">2</text>
<text x="115.5" y="40.4">3</text>
<text x="212" y="36.6">2</text>
<text x="212" y="39.1">3</text>
<text x="212" y="41.7">4</text>
<text x="227.3" y="36.6">2</text>
<text x="69.8" y="42.9">4</text>
<text x="115.5" y="42.9">4</text>
<text x="212" y="44.2">5</text>
<text x="212" y="46.7">6</text>
<text x="227.3" y="44.2">1</text>
<text x="227.3" y="46.7">2</text>
<text x="45.6" y="53.1">2</text>
<text x="45.6" y="50.5">3</text>
<text x="45.6" y="48">4</text>
<text x="69.8" y="53.1">2</text>
<text x="69.8" y="50.5">3</text>
<text x="69.8" y="48">4</text>
<text x="115.5" y="51.8">1</text>
<text x="45.6" y="55.6">1</text>
<text x="69.8" y="55.6">1</text>
<text x="115.5" y="54.4">2</text>
<text x="227.3" y="65.8">1</text>
<text x="227.3" y="68.3">2</text>
<text x="227.3" y="70.9">3</text>
<text x="227.3" y="73.4">4</text>
<text x="227.3" y="95">1</text>
<text x="56.9" y="99.1" transform="rotate(-90 56.9 99.1)">1</text>
<text x="59.4" y="99.1" transform="rotate(-90 59.4 99.1)">2</text>
<text x="227.3" y="97.5">2</text>
<text x="227.3" y="100.1">3</text>
<text x="227.3" y="102.6">4</text>
<text x="117.9" y="110.6" transform="rotate(-90 117.9 110.6)">6</text>
<text x="120.4" y="110.6" transform="rotate(-90 120.4 110.6)">5</text>
<text x="122.9" y="110.6" transform="rotate(-90 122.9 110.6)">4</text>
<text x="125.5" y="110.6" transform="rotate(-90 125.5 110.6)">3</text>
<text x="128" y="110.6" transform="rotate(-90 128 110.6)">2</text>
<text x="130.6" y="110.6" transform="rotate(-90 130.6 110.6)">1</text>
<text x="180.1" y="125.2" transform="rotate(-90 180.1 125.2)">5</text>
<text x="182.6" y="125.2" transform="rotate(-90 182.6 125.2)">6</text>
<text x="185.2" y="125.2" transform="rotate(-90 185.2 125.2)">7</text>
<text x="187.7" y="125.2" transform="rotate(-90 187.7 125.2)">8</text>
<text x="180.1" y="148" transform="rotate(-90 180.1 148)">4</text>
<text x="182.6" y="148" transform="rotate(-90 182.6 148)">3</text>
<text x="185.2" y="148" transform="rotate(-90 185.2 148)">2</text>
<text x="187.7" y="148" transform="rotate(-90 187.7 148)">1</text>
</g>
<g font-size="1.8" fill="#0000c2">
<text x="224" y="31.9">Screw</text>
<text x="230.7" y="31.9">Terminal</text>
<text x="105.1" y="49.6">Screw</text>
<text x="111.8" y="49.6">Terminal</text>
<text x="188.2" y="184">HIGH_VOLTAGE_SLED</text>
<text x="186.8" y="190.6">D.R.O.P</text>
<text x="195" y="190.6">HIGH</text>
<text x="200.7" y="190.6">VOLTAGE Sled</text>
</g>
<g font-size="1.8" fill="#0f0f0f">
<text x="153.7" y="53">Wheel_Top_PWM</text>
<text x="207.9" y="65.7">DRILL_PWM</text>
<text x="203.4" y="68.2">Wheel_Top_PWM</text>
<text x="203.5" y="70.8">Wheel_Bot_PWM</text>
<text x="89.8" y="77.1">DRILL_PWM</text>
<text x="136.2" y="77.1">Wheel_Bot_PWM</text>
<text x="212.4" y="102.5">SOIL_ENABLE</text>
<text x="185.1" y="120.7" transform="rotate(-90 185.1 120.7)">SOIL_ENABLE</text>
</g>
</svg>
